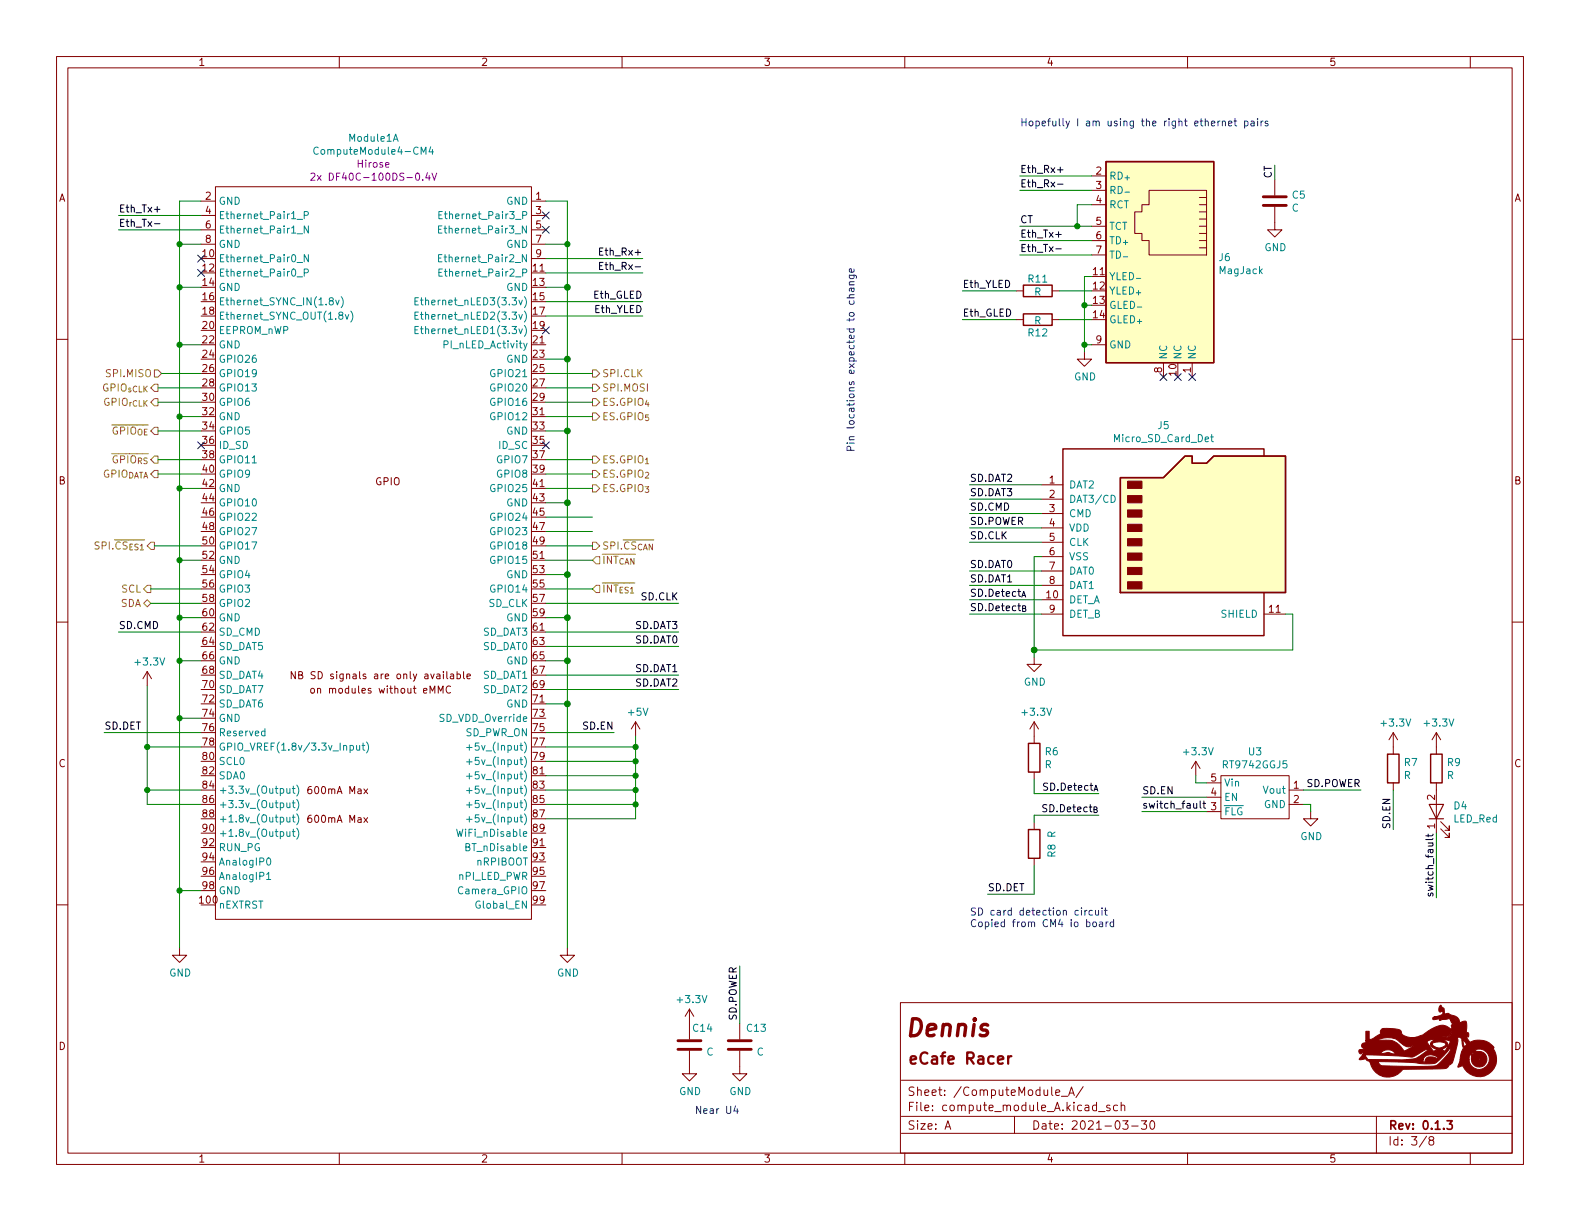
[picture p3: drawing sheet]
<svg xmlns="http://www.w3.org/2000/svg" width="279mm" height="216mm" viewBox="0 0 279 216" stroke-linecap="round" stroke-linejoin="round" font-family="sans-serif">
<g fill="none" stroke="#840000" stroke-width=".18">
<path d="M10 10h259.4v195.9h-259.4zM12 12h255.4v191.9h-255.4zM60 10v2M110 10v2M160 10v2M210 10v2M260 10v2M35.6 35.6h2.5M35.6 38.1h2.5M38.1 33h55.9v129.6h-55.9zM94 35.6h2.5M94 38.1h2.5"/>
<path d="M193 36.2h2.6M193 31.1h2.6M193 33.7h2.6M203.2 33.7h10.2v11.4h-10.2v-2.6h-1.3v-1.2h-1.2v-3.8h1.2v-1.3h1.3zM212.1 38.7h1.3M212.1 37.5h1.3M212.1 36.2h1.3M212.1 34.9h1.3M225.4 36.6v4h1.3l-1.3 1.3-1.2-1.3h1.2M225.4 31.8v2.7M10 60h2M35.6 40.6h2.5"/>
<path d="M35.6 43.2h2.5M94 48.3h2.5M94 40.6h2.5M94 43.2h2.5M94 45.7h2.5M179.7 56.5h1.3M179.7 51.4h1.3M186.1 56.5h1.2M186.1 51.4h1.2M193 40h2.6M193 42.5h2.6M193 45.1h2.6"/>
<path d="M193 48.9h2.6M212.1 43.8h1.3M212.1 42.5h1.3M212.1 41.3h1.3M212.1 40h1.3M267.4 60h2M94 61h2.5M94 73.7h2.5M191.8 62.2v1.3h1.2l-1.2 1.3-1.3-1.3h1.3M193 61h2.6M205.7 64.1v2.6M210.8 64.1v2.6"/>
<path d="M94 86.4h2.5M94 99.1h2.5M184.1 85.7h3.9M184.1 88.3h3.9M184.1 90.8h3.9M184.1 93.3h3.9M184.1 95.9h3.9M184.1 98.4h3.9M10 110h2M26 118.7l-.7 1.3M26 118.7v2.6M26 118.7l.8 1.3"/>
<path d="M52.2 118.8v1.2l-.7-1.2v1.2M52.8 119.4l.6-.1 .1-.2-.1-.2-.6-.1v1.2h.5l.2-.1 .1-.3-.4-.2M79.7 119.2h.5v.8M80.2 119.5h-.4l-.2 .2 .2 .3h.4M80.8 119.2h.4l.2 .2-.1 .6h-.5M80.8 118.8v1.2M82 118.8v1l.2 .2M82.6 119.6l.6-.1-.1-.3h-.3l-.2 .2v.6h.5M94 111.8h2.5M182.9 116.2v1.3h1.2l-1.2 1.2-1.3-1.2h1.3M184.1 106h3.9M184.1 108.6h3.9"/>
<path d="M184.1 101h3.9M184.1 103.5h3.9M223.5 108.6h3.8M267.4 110h2M55.1 121.8l.3-.1 .2 .3v.3l-.2 .3-.3-.1-.2-.2zM64.3 139.5l.7 .8M65 139.5l-.7 .8M77.5 122.6v-1.3l.4 .9 .4-.9v1.3M79.7 121.4a.6 .6 0 0 0-.9 .4 .6 .6 0 0 0 .6 .8l.3-.2M94 124.5h2.5M94 137.2h2.5M112.4 127.6l-.8 1.3"/>
<path d="M112.4 127.6v2.6M112.4 127.6l.8 1.3M182.9 127.6l-.8 1.3M182.9 127.6v3.8M182.9 136.5v1.3M182.9 127.6l.7 1.3M211.5 134.6l-.8 1.3M211.5 134.6v2.6M211.5 134.6l.7 1.3M213.4 138.4h2.5M215.9 137.2h12.1v7.6h-12.1zM228 139.7h2.5"/>
<path d="M246.4 129.5l-.8 1.3M246.4 129.5v3.9M246.4 138.4v1.3M246.4 129.5l.7 1.3M254 129.5v3.9M254 138.4v8.9M254 129.5l-.8 1.3M254 129.5l.8 1.3M10 160h2M64.3 144.6l.7 .8M65 144.6l-.7 .8M94 149.9h2.5"/>
<path d="M182.9 145.4v1.3M182.9 151.8v1.2M213.4 143.5h2.5M213.4 141h2.5M228 142.2h2.5M231.8 143.5v1.3h1.2l-1.2 1.3-1.3-1.3h1.3M254.8 146.6l1.5 1.5v-.8v.8h-.8M254.8 145.3l1.5 1.5v-.7v.7h-.8M267.4 160h2M31.7 167.6v1.3h1.3l-1.3 1.3-1.2-1.3h1.2M100.3 167.6v1.3h1.3l-1.3 1.3-1.2-1.3h1.2M121.9 178.4v5.4"/>
<path d="M121.9 178.4l-.7 1.3M121.9 178.4l.8 1.3M159.2 177.3h108.2v26.6h-108.2zM121.9 185.8v4.1h1.3l-1.3 1.2-1.3-1.2h1.3M130.8 185.8v4.1h1.3l-1.3 1.2-1.3-1.2h1.3M130.8 181v2.8M159.4 197.4h108M159.4 191h108M167.1 199.7l.5-1.5 .5 1.5M167.3 199.2h.7M179.4 197.4v3M186.7 193.2l.7-.1-.1-.3-.4-.1-.2 .2 .1 .7h.5"/>
<path d="M187.7 193.9h1.1M189 193.7l.5-1.5 .5 1.5M189.1 193.3h.7M191.5 192.1l-1.2 2M194.3 196.6h1.1M196.3 195.5l-.4-.1-.2 .2 .1 .2 .5 .2v.3h-.6M197.6 195.5l-.4-.1-.3 .3v.4l.1 .2h.6M198.3 195.6l.2-.2 .3 .1 .1 .9M198.3 194.9v1.5M198.5 198.2h1l-.5 .5 .4 .2v.6l-.2 .2h-.4l-.3-.2M200.1 199.1h1.2M201.8 198.2h1l-.5 .5 .4 .2v.6l-.2 .2h-.5l-.2-.2"/>
<path d="M203.5 198.2h.2a.81 .81 0 0 1 .6 .6 .81 .81 0 0 1-.3 .8l-.2 .1a.81 .81 0 0 1-.6-.6 .81 .81 0 0 1 .3-.9zM243.4 197.4v6.5M60 203.9v2M110 203.9v2M159.4 200.4h108M160 203.9v2M210 203.9v2M252.3 200.9l-1.3 1.9M253 201.6l-.3-.3 .1-.2 .2-.1h.4l.1 .3v.2l-.7 .2-.1 .2v.3l.3 .3 .4-.1 .1-.2v-.4l-.2-.2M260 203.9v2"/>
</g>
<path d="M255.9 198.2h.9l-.5 .5 .4 .2v.6l-.2 .2h-.4l-.2-.2" fill="none" stroke="#840000" stroke-width=".3"/>
<path d="M178.3 186.8v1.3M178.9 186.8l-.4 .1-.2 .2" fill="none" stroke="#840000" stroke-width=".4"/>
<g fill="#840000" stroke="#840000" stroke-width=".18">
<path d="M241.5 182.4h.6v1.4h.3l1.7-1 .1-.1-.1-.5 .3-.3h2.3a.91 .91 0 0 1 1.1 .7l.2 .3 .3 .2a6.3 6.3 0 0 0 3.5 .4h3.6a1.04 1.04 0 0 0 1.3-1.1 1.5 1.5 0 0 1-1.8 1l-5.1 .1 1.7-.5a7.2 7.2 0 0 1 3.7-1.7l1.5 .6v-.7h.3l-.3-.4-.2-.4h.7l.3 .4h.3v.1l.1-.1h-.4l-.3-.4h-.7l-.3-.3-1.5 .3-.2-.2-1 .1-.2-.3 .3-.2h3.4l.7 .8 .1-.1-.8-.7h-3.4l3.2-.1-2.9 .1a1.34 1.34 0 0 0 1.3-.7l-.2-.3-.4 .2a.8 .8 0 0 1 .2-1.3l.4 .5a.52 .52 0 0 1 .2 .7l.1 .4 .6-.1 .6 .3a1.42 1.42 0 0 1 1.4 1.4l.6-.3h.6l.1 .8-.1 1 .4 .2v.4v.3l-.5-.1 .7 1.1a3.4 3.4 0 0 1 4.3 1l-.2 .1a3.1 3.1 0 0 1-1 4.6 3.1 3.1 0 0 1-4.4-1.6l-.8 .3 .4-1.4h1.6a1.79 1.79 0 0 0 2 1.8 1.79 1.79 0 0 0 1.5-2.2 1.79 1.79 0 0 0-2.3-1.3v.2l.3 .1a1.4 1.4 0 0 1 1.7 1.2 1.4 1.4 0 0 1-1.3 1.6 1.4 1.4 0 0 1-1.5-1.4h1.2l.1 .1 .2-.1-.2-.2-.1 .2h-1.2v-.7l-.2-.1-.2 .8h-1.6l.2-1.2h1.8l.2 .3 .1-.1-.2-.3-1.9 .1a1.05 1.05 0 0 0 .2-1.3l-.1-.8h.2l.3 1.1 .4-.4-.7-.9v.2h-.2a.58 .58 0 0 0-.8-.5 2.31 2.31 0 0 1-.1 1.8l-.8 2.6-.5 .4a1.19 1.19 0 0 1-1.5 .7l-6.7 .1a3.2 3.2 0 0 1-3.4 1.3 3.2 3.2 0 0 1-2.5-2.7h1.5l.4 .6 .4 .2h8.1a2.05 2.05 0 0 0 2.2-.8 5 5 0 0 0 1.7-2.2l-.1-.2-1.5 1.7a2.36 2.36 0 0 1-2.6 1.1h-.9a55.4 55.4 0 0 0-7.7-.4h-1.5l-.5-.2-.2-.3-.8 .2-.4-.1 .7-.8h.4l.5 .8 9.8 .1v.4l.3-.1a.99 .99 0 0 1 1.4-.8l.9 .3a1.52 1.52 0 0 0-2.6 .2h-2.9h.1a4.8 4.8 0 0 0 3.6-1.7l-.2-.2-.2 .1-1 .6a3 3 0 0 1-3 .6l-7.1-.3 .1-.2h2.9l1.4-.2 .9 .2h.5a1.67 1.67 0 0 0-2.8 0h-2.9v-.2l-.6 .2-.2-.4 .1-.3 .8-.2-.4-.4v-.4l.2-.1 1.1-.2-.6-.1v-.2l3.5-.1a3.2 3.2 0 0 1 3.3 2l1.6-.9h-.4a2.1 2.1 0 0 1-2.1-.8h4.9l1.2 1.7 .6-.3h.8l.6 .3 1-1.8-.9-.2-.1 .2a.58 .58 0 0 1 .4 .9 1.81 1.81 0 0 1-2.9-.1v-.4h.3a1.38 1.38 0 0 0 2.4 .2 1.66 1.66 0 0 0-2-.4l-.7 .2 .1-.2 .4-.3v-.1l-.2-.1-1 .4h-4.9l-.2-.2a3.3 3.3 0 0 0-3.6 0h-2.1z"/>
<path d="M199.4 102.9h2.5v1.2h-2.5z"/>
<path d="M199.4 100.3h2.5v1.3h-2.5z"/>
<path d="M199.4 97.8h2.5v1.3h-2.5z"/>
<path d="M199.4 95.3h2.5v1.2h-2.5z"/>
<path d="M199.4 92.7h2.5v1.3h-2.5z"/>
<path d="M199.4 90.2h2.5v1.2h-2.5z"/>
<path d="M199.4 87.6h2.5v1.3h-2.5z"/>
<path d="M199.4 85.1h2.5v1.3h-2.5z"/>
</g>
<g fill="none" stroke="#008484" stroke-width=".18">
<path d="M52.5 38.8h1M53.8 38.1l.6-.1 .1-.2v-.3l-.7-.1v1.3M54.5 39.9v1.3l-.7-1.3v1.3M56.3 26.1a.6 .6 0 0 0-.9 .5 .6 .6 0 0 0 .6 .7l.3-.1M69.5 25l.5-1.3 .4 1.3M74.5 27.3v-1.3l.4 .9 .4-.9v1.3M76.2 26l-.3 .9h.8M76.5 26.4v.9M77.6 38h.4M78.2 39.9h-.6v1.3h.6M78.2 37.4h-.6v1.3h.6M52.5 46.4h1"/>
<path d="M52.5 49h1M52.5 41.3h1M53.8 48.2h.6l.1-.2v-.3l-.7-.1v1.2M54.5 45v1.3l-.7-1.3v1.3M59.4 53.1l.3 .8 .3-.8M60.3 52.5a1.46 1.46 0 0 1 0 1.9M61.1 55.6l.3 .9 .3-.9M62 55a1.46 1.46 0 0 1 0 1.9M73.4 53.2h.4M73.4 55.8h.4M73.4 58.3h.4M74 52.6h-.6v1.3h.6"/>
<path d="M74 55.2h-.6v1.3h.6M74 57.7h-.6v1.3h.6M74.3 53.1h.5M74.3 55.6h.5M74.3 58.1h.5M74.5 52.6v1.1l.3 .2M74.5 55.2v1.1l.3 .2M74.5 57.7v1.1l.3 .2M77.6 40.5h.4M77.6 45.6h.4M77.6 48.2h.4M78.2 45h-.6v1.3h.6"/>
<path d="M78.2 47.6h-.6v1.2h.6M93.2 60.7l-.4 1.1-.2 .2M214.1 77.3h.5M214.3 76.8v1.1l.3 .2M44.6 81.9h.7M196.5 87.6a.64 .64 0 0 1 .7 .6 .64 .64 0 0 1-.7 .6zM46.8 129.3h-.3l-.3 .2 .2 .6h.4M46.8 128.8v1.3M50.7 139.4l.1 .8 .3 .1 .2-.1M51.3 139.4v.9M51.7 139.4h.5M51.9 139v1.1l.3 .2"/>
<path d="M52.5 138.8a1.46 1.46 0 0 1 0 2M61.9 131.9l.4-.1 .2 .2-.1 .6h-.5M63.1 131.8v.8l.3 .1 .2-.2M63.6 131.8v.9M64 131.8h.5M64.2 131.4v1.1l.3 .2M64.8 131.2a1.46 1.46 0 0 1 0 1.9M82.5 132.2h1M82.5 134.7h1M82.5 137.3h1M82.5 139.8h1M83 131.7v1"/>
<path d="M83 134.2v1M83 136.8v.9M83 139.3v1M47.2 154.6l.3-.4v1.3M47.2 155.5h.7M47.3 151.8l.2-.1a.68 .68 0 0 1 .4 .6 .68 .68 0 0 1-.4 .7 .84 .84 0 0 1-.2-1.2zM50.7 142l.1 .8h.3l.2-.1M50.7 144.5l.1 .8 .3 .1 .2-.2M50.7 147l.1 .8 .3 .1 .2-.1M51.3 142v.8M51.3 144.5v.9M51.3 147v.9"/>
<path d="M51.7 142h.5M51.7 144.5h.5M51.7 147h.5M51.9 141.5v1.1l.3 .2M51.9 144.1v1.1l.3 .2M51.9 146.6v1.1l.3 .2M52.5 141.4a1.46 1.46 0 0 1 0 1.9M52.5 143.9a1.46 1.46 0 0 1 0 1.9M52.5 146.4a1.46 1.46 0 0 1 0 2M80.8 146.6l.3 1.3 .2-.9 .2 .9 .3-1.3M82.5 142.3h1M82.5 144.9h1"/>
<path d="M83 141.8v1M83 144.4v1"/>
</g>
<path d="M55 30.7l.5-.1 .2 .4-.8 .9h.8M56.1 31l.7 .9M56.8 31l-.7 .9M75.6 30.5l-.3 1h.8M75.9 31v.9M76.4 30.6l.4 1.3 .4-1.3" fill="none" stroke="#840084" stroke-width=".18"/>
<g fill="#ffffc2" stroke="#ffffc2" stroke-width=".18">
<path d="M198.1 84.5h7.6l3.8-3.9h1.3v1.3h2.6l1.2-1.3h12.7v24.2h-29.2z"/>
<path d="M195.6 28.6h19v35.5h-19z"/>
</g>
<path d="M195.6 28.6h19v35.5h-19zM181 55.5h5.1v2h-5.1zM181 50.4h5.1v2.1h-5.1zM198.1 84.5h7.6l3.8-3.9h1.3v1.3h2.6l1.2-1.3h12.7v24.2h-29.2zM223.5 80.6v-1.2h-35.5v33h35.5v-7.6M181.9 131.4h2v5.1h-2zM245.4 133.4h2v5h-2zM253 133.4h2v5h-2zM181.9 146.7h2v5.1h-2z" fill="none" stroke="#840000" stroke-width=".25"/>
<path d="M223.4 36.3h4.1M223.4 34.8h4.1M119.9 185.5h4.1M119.9 184h4.1M128.8 185.5h4M128.8 184h4" fill="none" stroke="#840000" stroke-width=".51"/>
<path d="M252.7 142.2h2.6l-1.3 2.6zM252.7 144.8h2.6" fill="none" stroke="#840000" stroke-width=".2"/>
<g fill="none" stroke="#848400" stroke-width=".18">
<path d="M26.7 68.6l.6-.7h.6v1.3h-.6zM26.7 71.1l.6-.6h.6v1.3h-.6zM26.7 76.2l.6-.6h.6v1.2h-.6zM27.3 65.4h.6l.7 .6-.7 .7h-.6zM104.8 65.4h.6l.6 .6-.6 .7h-.6zM104.8 73h.6l.6 .7-.6 .6h-.6zM104.8 70.5h.6l.6 .6-.6 .7h-.6zM104.8 67.9h.6l.6 .7-.6 .6h-.6zM26.7 83.8l.6-.6h.6v1.3h-.6zM26.7 95.9h.6v1.3h-.6l-.7-.7zM27.3 80.6h.6v1.3h-.6l-.6-.6zM104.8 85.7h.6l.6 .7-.6 .6h-.6z"/>
<path d="M104.8 95.9h.6l.6 .6-.6 .7h-.6zM104.8 80.6h.6l.6 .7-.6 .6h-.6zM104.8 83.2h.6l.6 .6-.6 .7h-.6zM105.4 98.4h.6v1.3h-.6l-.6-.6zM25.4 106.7l.6-.7 .7 .7-.7 .6zM26 103.5h.7v1.3h-.7l-.6-.7zM105.4 103.5h.6v1.3h-.6l-.6-.7z"/>
</g>
<g fill="none" stroke="#000" stroke-width=".18">
<path d="M27.3 37h1M27.3 39.6h1M187 30h1M187 32.6h1M106 47h.5M106 44.5h.5M106.6 46.4h-.6v1.3h.6M106.6 43.8h-.6v1.3h.6M186.7 41.5h1M186.7 44h1M212.2 141.6v1.1l.2 .2M212.7 142.1h.5"/>
<path d="M212.9 141.6v1.1l.3 .2M252.6 147.5v.5M253.4 148.3l-.2 .2h-1.1M253.4 147.5l-.2 .3h-1.1"/>
</g>
<g fill="none" stroke="#0000c2" stroke-width=".18">
<path d="M215.4 21.4v.9M215.7 21.4l-.3 .3M216.2 21.5l.1-.1 .3 .1 .1 .8M216.2 21.4v.9M217.2 21.8l.7-.1-.1-.2-.4-.1-.2 .2 .1 .6h.5M218.2 21.4h.5M218.4 21v1.1l.3 .2M220.1 21.5l.4-.1 .2 .3-.1 .5h-.5M220.1 21.4v1.3M221.2 21.5h.5l.1 .8M221.8 21.7l-.4 .1-.2 .2 .2 .3 .4-.1M222.4 21v.1"/>
<path d="M222.4 21.4v.9M223 21.4v.9M223.4 21.4l-.4 .3M224.2 21.5l-.3-.1-.2 .2 .1 .2 .4 .1v.3h-.5M149.8 52.7h1.2M150.2 48.7h1l.3 .2-.1 .3M150.2 50.4h.8M150.3 53.2l-.1 .4 .2 .2 .6-.1v-.5M150.3 48.7l-.1 .3 .2 .3 .6-.1v-.5M150.5 51l.1 .4 .1 .2 .3-.2v-.4M151 47.6v.3l-.1 .2h-.6v-.5l.2-.1 .1 .6M151 52.1l-.7 .1-.1 .3 .1 .2"/>
<path d="M151 51h-.7v.5M151 49.8l-.7 .1-.1 .3 .1 .2M191.2 160.6v.1M191.2 161v.8M191.8 161v.8M192.1 163.1l.4-.1 .3 .3-.2 .5h-.5M192.2 161l-.4 .2M193.2 161h-.4l-.2 .2 .1 .6h.5M193.3 163.1l.2-.1 .3 .1 .1 .5-.1 .2-.3 .1-.2-.2zM193.7 161l.1 .8h.3l.2-.1M194.3 161v.8M194.4 163.1h.5l.1 .8"/>
<path d="M194.9 160.6v.1M194.9 161v.8M195 163.3l-.4 .1-.2 .2 .2 .3 .4-.1M195.3 161h.5M195.5 160.6v1l.3 .2M195.6 163v.9M196 163l-.4 .3M196.9 163.1l-.3-.1-.3 .3 .1 .5h.5M196.9 162.6v1.3M123.9 195.6v1.3l-.7-1.3v1.3"/>
</g>
<g fill="none" stroke="#008400" stroke-width=".18">
<path d="M21 38.1h14.6M35.6 35.6h-3.9v132M96.5 35.6h3.8v132M180.3 31.1h12.7M180.3 33.7h12.7M193 36.2h-2.5v3.8M21 40.6h14.6M31.7 50.8h3.9M31.7 43.2h3.9M96.5 50.8h3.8M96.5 53.3h17.2M96.5 43.2h3.8"/>
<path d="M96.5 55.9h17.2M96.5 45.7h17.2M96.5 48.3h17.2M170.2 51.4h9.5M170.2 56.5h9.5M180.3 40h12.7M180.3 42.5h12.7M180.3 45.1h12.7M187.3 51.4h5.7M187.3 56.5h5.7M191.8 54h1.2M193 48.9h-1.2v13.3"/>
<path d="M27.9 68.6h7.7M27.9 71.1h7.7M27.9 76.2h7.7M28.6 66h7M31.7 61h3.9M31.7 73.7h3.9M96.5 68.6h8.3M96.5 71.1h8.3M96.5 66h8.3M96.5 76.2h3.8M96.5 63.5h3.8M96.5 73.7h8.3"/>
<path d="M191.8 61h1.2M27.3 96.5h8.3M27.9 81.3h7.7M27.9 83.8h7.7M31.7 86.4h3.9M31.7 99.1h3.9M96.5 96.5h8.3M96.5 81.3h8.3M96.5 83.8h8.3M96.5 86.4h8.3M96.5 88.9h3.8M96.5 91.4h8.3"/>
<path d="M96.5 94h8.3M96.5 99.1h8.3M171.4 90.8h12.7M171.4 95.9h12.7M171.4 93.3h12.7M171.4 88.3h12.7M171.4 85.7h12.7M184.1 98.4h-1.2v17.8M21 111.8h14.6M26.7 104.1h8.9M26.7 106.7h8.9M31.7 109.2h3.9"/>
<path d="M31.7 116.8h3.9M96.5 104.1h8.3M96.5 106.7h23.5M96.5 109.2h3.8M96.5 101.6h3.8M96.5 116.8h3.8M96.5 114.3h23.5M96.5 119.4h23.5M96.5 111.8h23.5M171.4 108.6h12.7M171.4 106h12.7M171.4 103.5h12.7"/>
<path d="M171.4 101h12.7M227.3 108.6h1.3v6.3h-45.7M18.4 129.5h17.2M26 121.3v20.9h9.6M26 139.7h9.6M26 132.1h9.6M31.7 127h3.9M96.5 139.7h15.9M96.5 129.5h12.1M96.5 132.1h15.9M96.5 121.9h23.5M96.5 137.2h15.9"/>
<path d="M96.5 124.5h3.8M96.5 134.6h15.9M112.4 130.2v14.6h-15.9M182.9 137.8v2.5h11.4M211.5 137.2v1.2h1.9M230.5 139.7h10.2M246.4 139.7v7M31.7 157.5h3.9M96.5 142.2h15.9M182.9 153v5.1h-8.3M194.3 144.1h-11.4v1.3M201.9 143.5h11.5"/>
<path d="M201.9 141h11.5M230.5 142.2h1.3v1.3M254 147.3v11.5M130.8 170.8v10.2"/>
</g>
<g fill="none" stroke="#000084" stroke-width=".18">
<path d="M95.9 37.5l1.2 1.2M97.1 37.5l-1.2 1.2M35 45.1l1.2 1.2M35 47.7l1.2 1.2M36.2 45.1l-1.2 1.2M36.2 47.7l-1.2 1.2M95.9 57.8l1.2 1.2M95.9 40l1.2 1.2M97.1 57.8l-1.2 1.2M97.1 40l-1.2 1.2M35 78.1l1.2 1.2M36.2 78.1l-1.2 1.2"/>
<path d="M95.9 78.1l1.2 1.2M97.1 78.1l-1.2 1.2M205.1 66.1l1.2 1.2M206.3 66.1l-1.2 1.2M207.7 66.1l1.2 1.2M208.9 66.1l-1.2 1.2M210.2 66.1l1.2 1.2M211.4 66.1l-1.2 1.2"/>
</g>
<g fill="#008400" stroke="#008400" stroke-width=".18">
<circle cx="100.3" cy="88.9" r=".51"/>
<circle cx="100.3" cy="101.6" r=".51"/>
<circle cx="100.3" cy="109.2" r=".51"/>
<circle cx="100.3" cy="116.8" r=".51"/>
<circle cx="100.3" cy="76.2" r=".51"/>
<circle cx="31.7" cy="109.2" r=".46"/>
<circle cx="31.7" cy="116.8" r=".46"/>
<circle cx="26" cy="139.7" r=".46"/>
<circle cx="26" cy="132.1" r=".46"/>
<circle cx="31.7" cy="99.1" r=".46"/>
<circle cx="31.7" cy="157.5" r=".46"/>
<circle cx="31.7" cy="127" r=".46"/>
<circle cx="31.7" cy="61" r=".46"/>
<circle cx="31.7" cy="43.2" r=".46"/>
<circle cx="31.7" cy="50.8" r=".46"/>
<circle cx="31.7" cy="86.4" r=".46"/>
<circle cx="31.7" cy="73.7" r=".46"/>
<circle cx="112.4" cy="134.6" r=".46"/>
<circle cx="112.4" cy="137.2" r=".46"/>
<circle cx="112.4" cy="139.7" r=".46"/>
<circle cx="112.4" cy="142.2" r=".46"/>
<circle cx="100.3" cy="124.5" r=".51"/>
<circle cx="112.4" cy="132.1" r=".46"/>
<circle cx="100.3" cy="63.5" r=".51"/>
<circle cx="100.3" cy="43.2" r=".46"/>
<circle cx="100.3" cy="50.8" r=".51"/>
<circle cx="191.8" cy="61" r=".46"/>
<circle cx="191.8" cy="54" r=".46"/>
<circle cx="182.9" cy="114.9" r=".51"/>
<circle cx="190.5" cy="40" r=".46"/>
</g>
<text font-size="4.2" fill="#840000" x="159.9" y="183.3">Dennis</text>
<text font-size="2.8" fill="#840000" x="160.4" y="188.2">eCafe Racer</text>
<g font-size="2.1" fill="#840000">
<text x="160.4" y="196.5">File: compute_module_A.kicad_sch</text>
<text x="160.4" y="193.8">Sheet: /ComputeModule_A/</text>
<text x="160.4" y="199.7">Size: A</text>
<text x="182.4" y="199.7">Date: 2021-03-30</text>
<text x="245.4" y="199.7">Rev: 0.1.3</text>
<text x="245.4" y="202.5">Id: 3/8</text>
</g>
<g font-size="1.8" fill="#840000">
<text x="35" y="11.6">1</text>
<text x="85" y="11.6">2</text>
<text x="135" y="11.6">3</text>
<text x="185" y="11.6">4</text>
<text x="235" y="11.6">5</text>
<text x="10.3" y="35.6">A</text>
<text x="36.3" y="35.3">2</text>
<text x="94.8" y="35.3">1</text>
<text x="193.8" y="30.9">2</text>
<text x="193.8" y="33.4">3</text>
<text x="193.8" y="35.9">4</text>
<text x="267.7" y="35.6">A</text>
<text x="36.3" y="37.8">4</text>
<text x="36.3" y="40.4">6</text>
<text x="94.8" y="37.8">3</text>
<text x="94.8" y="40.4">5</text>
<text x="193.8" y="39.8">5</text>
<text x="35.8" y="45.5">10</text>
<text x="36.3" y="42.9">8</text>
<text x="94.8" y="42.9">7</text>
<text x="94.8" y="45.5">9</text>
<text x="193.8" y="42.3">6</text>
<text x="193.8" y="44.8">7</text>
<text x="35.8" y="48">12</text>
<text x="35.8" y="50.5">14</text>
<text x="35.8" y="53.1">16</text>
<text x="94.3" y="48">11</text>
<text x="94.3" y="50.5">13</text>
<text x="94.3" y="53.1">15</text>
<text x="193.3" y="48.6">11</text>
<text x="193.3" y="51.2">12</text>
<text x="193.3" y="53.7">13</text>
<text x="35.8" y="55.6">18</text>
<text x="35.8" y="58.2">20</text>
<text x="94.3" y="55.6">17</text>
<text x="94.3" y="58.2">19</text>
<text x="193.3" y="56.3">14</text>
<text x="35.8" y="60.7">22</text>
<text x="35.8" y="63.2">24</text>
<text x="35.8" y="65.8">26</text>
<text x="94.3" y="60.7">21</text>
<text x="94.3" y="63.2">23</text>
<text x="94.3" y="65.8">25</text>
<text x="193.8" y="60.7">9</text>
<text x="205.5" y="65.9" transform="rotate(-90 205.5 65.9)">8</text>
<text x="210.6" y="65.9" transform="rotate(-90 210.6 65.9)">1</text>
<text x="35.8" y="68.3">28</text>
<text x="35.8" y="70.9">30</text>
<text x="94.3" y="68.3">27</text>
<text x="94.3" y="70.9">29</text>
<text x="208" y="66.4" transform="rotate(-90 208 66.4)">10</text>
<text x="35.8" y="73.4">32</text>
<text x="35.8" y="75.9">34</text>
<text x="94.3" y="73.4">31</text>
<text x="94.3" y="75.9">33</text>
<text x="35.8" y="78.5">36</text>
<text x="35.8" y="81">38</text>
<text x="35.8" y="83.6">40</text>
<text x="94.3" y="78.5">35</text>
<text x="94.3" y="81">37</text>
<text x="94.3" y="83.6">39</text>
<text x="10.3" y="85.7">B</text>
<text x="35.8" y="86.1">42</text>
<text x="35.8" y="88.6">44</text>
<text x="66.4" y="85.8">GPIO</text>
<text x="94.3" y="86.1">41</text>
<text x="94.3" y="88.6">43</text>
<text x="185.6" y="85.5">1</text>
<text x="185.6" y="88">2</text>
<text x="267.7" y="85.7">B</text>
<text x="35.8" y="91.2">46</text>
<text x="35.8" y="93.7">48</text>
<text x="94.3" y="91.2">45</text>
<text x="94.3" y="93.7">47</text>
<text x="185.6" y="90.6">3</text>
<text x="185.6" y="93.1">4</text>
<text x="185.6" y="95.6">5</text>
<text x="35.8" y="96.3">50</text>
<text x="35.8" y="98.8">52</text>
<text x="35.8" y="101.3">54</text>
<text x="94.3" y="96.3">49</text>
<text x="94.3" y="98.8">51</text>
<text x="94.3" y="101.3">53</text>
<text x="185.6" y="98.2">6</text>
<text x="185.6" y="100.7">7</text>
<text x="35.8" y="103.9">56</text>
<text x="35.8" y="106.4">58</text>
<text x="94.3" y="103.9">55</text>
<text x="94.3" y="106.4">57</text>
<text x="185.1" y="105.8">10</text>
<text x="185.6" y="103.3">8</text>
<text x="35.8" y="109">60</text>
<text x="35.8" y="111.5">62</text>
<text x="94.3" y="109">59</text>
<text x="94.3" y="111.5">61</text>
<text x="185.6" y="108.3">9</text>
<text x="224.4" y="108.3">11</text>
<text x="35.8" y="114">64</text>
<text x="35.8" y="116.6">66</text>
<text x="35.8" y="119.1">68</text>
<text x="94.3" y="114">63</text>
<text x="94.3" y="116.6">65</text>
<text x="94.3" y="119.1">67</text>
<text x="35.8" y="121.7">70</text>
<text x="35.8" y="124.2">72</text>
<text x="53.6" y="120.1">NB SD signals are only available</text>
<text x="56.1" y="122.6">on modules without eMMC</text>
<text x="94.3" y="121.7">69</text>
<text x="94.3" y="124.2">71</text>
<text x="35.8" y="126.7">74</text>
<text x="35.8" y="129.3">76</text>
<text x="35.8" y="131.8">78</text>
<text x="94.3" y="126.7">73</text>
<text x="94.3" y="129.3">75</text>
<text x="94.3" y="131.8">77</text>
<text x="10.3" y="135.6">C</text>
<text x="35.8" y="134.4">80</text>
<text x="35.8" y="136.9">82</text>
<text x="94.3" y="134.4">79</text>
<text x="94.3" y="136.9">81</text>
<text x="267.7" y="135.6">C</text>
<text x="35.8" y="139.4">84</text>
<text x="35.8" y="142">86</text>
<text x="54.8" y="140.4">600mA Max</text>
<text x="94.3" y="139.4">83</text>
<text x="94.3" y="142">85</text>
<text x="214.1" y="143.3">3</text>
<text x="214.1" y="140.7">4</text>
<text x="214.1" y="138.2">5</text>
<text x="228.7" y="139.4">1</text>
<text x="228.7" y="142">2</text>
<text x="253.7" y="141.5" transform="rotate(-90 253.7 141.5)">2</text>
<text x="35.8" y="144.5">88</text>
<text x="35.8" y="147.1">90</text>
<text x="35.8" y="149.6">92</text>
<text x="54.8" y="145.5">600mA Max</text>
<text x="94.3" y="144.5">87</text>
<text x="94.3" y="147.1">89</text>
<text x="94.3" y="149.6">91</text>
<text x="253.7" y="146.5" transform="rotate(-90 253.7 146.5)">1</text>
<text x="35.8" y="152.1">94</text>
<text x="35.8" y="154.7">96</text>
<text x="94.3" y="152.1">93</text>
<text x="94.3" y="154.7">95</text>
<text x="35.4" y="159.8">100</text>
<text x="35.8" y="157.2">98</text>
<text x="94.3" y="157.2">97</text>
<text x="94.3" y="159.8">99</text>
<text x="10.3" y="185.7">D</text>
<text x="267.7" y="185.7">D</text>
<text x="35" y="205.6">1</text>
<text x="85" y="205.6">2</text>
<text x="135" y="205.6">3</text>
<text x="185" y="205.6">4</text>
<text x="235" y="205.6">5</text>
</g>
<g font-size="1.8" fill="#0000c2">
<text x="180.3" y="22.3">Hopefully I am using the right ethernet pairs</text>
<text x="151.1" y="80" transform="rotate(-90 151.1 80)">Pin locations expected to change</text>
<text x="171.4" y="161.9">SD card detection circuit</text>
<text x="171.4" y="163.9">Copied from CM4 io board</text>
<text x="124.1" y="196.9">Near U4</text>
</g>
<g font-size="1.8" fill="#008484">
<text x="56.5" y="27.3">ComputeModule4-CM4</text>
<text x="61.8" y="25">Module1A</text>
<text x="196.1" y="31.8">RD_{+}</text>
<text x="196.1" y="34.3">RD_{-}</text>
<text x="228.5" y="35.1">C5</text>
<text x="38.6" y="36.2">GND</text>
<text x="38.6" y="38.7">Ethernet_Pair1_P</text>
<text x="38.6" y="41.3">Ethernet_Pair1_N</text>
<text x="78.7" y="41.3">Ethernet_Pair3_N</text>
<text x="78.8" y="38.7">Ethernet_Pair3_P</text>
<text x="89.5" y="36.2">GND</text>
<text x="196.1" y="36.8">RCT</text>
<text x="196.1" y="40.6">TCT</text>
<text x="228.4" y="37.4">C</text>
<text x="38.6" y="46.4">Ethernet_Pair0_N</text>
<text x="38.6" y="43.8">GND</text>
<text x="78.7" y="46.4">Ethernet_Pair2_N</text>
<text x="89.5" y="43.8">GND</text>
<text x="196.1" y="43.2">TD_{+}</text>
<text x="196.1" y="45.7">TD_{-}</text>
<text x="215.6" y="46.2">J6</text>
<text x="223.6" y="44.4">GND</text>
<text x="38.6" y="48.9">Ethernet_Pair0_P</text>
<text x="38.6" y="51.4">GND</text>
<text x="38.6" y="54">Ethernet_SYNC_IN(1.8v)</text>
<text x="75.1" y="54">Ethernet_nLED3(3.3v)</text>
<text x="78.8" y="48.9">Ethernet_Pair2_P</text>
<text x="89.5" y="51.4">GND</text>
<text x="181.9" y="50">R11</text>
<text x="182.9" y="52.2">R</text>
<text x="196.1" y="49.5">YLED_{-}</text>
<text x="196.1" y="52.1">YLED_{+}</text>
<text x="215.7" y="48.5">MagJack</text>
<text x="38.6" y="56.5">Ethernet_SYNC_OUT(1.8v)</text>
<text x="38.6" y="59.1">EEPROM_nWP</text>
<text x="75.1" y="56.5">Ethernet_nLED2(3.3v)</text>
<text x="75.1" y="59.1">Ethernet_nLED1(3.3v)</text>
<text x="181.9" y="59.5">R12</text>
<text x="182.9" y="57.3">R</text>
<text x="196.1" y="54.6">GLED_{-}</text>
<text x="196.1" y="57.2">GLED_{+}</text>
<text x="38.6" y="61.6">GND</text>
<text x="38.6" y="64.1">GPIO26</text>
<text x="78.8" y="61.6">PI_nLED_Activity</text>
<text x="89.5" y="64.1">GND</text>
<text x="196.1" y="61.6">GND</text>
<text x="206.4" y="63.6" transform="rotate(-90 206.4 63.6)">NC</text>
<text x="208.9" y="63.6" transform="rotate(-90 208.9 63.6)">NC</text>
<text x="211.5" y="63.6" transform="rotate(-90 211.5 63.6)">NC</text>
<text x="38.6" y="66.7">GPIO19</text>
<text x="38.6" y="69.2">GPIO13</text>
<text x="38.6" y="71.8">GPIO6</text>
<text x="87.1" y="66.7">GPIO21</text>
<text x="87.1" y="69.2">GPIO20</text>
<text x="87.1" y="71.8">GPIO16</text>
<text x="189.9" y="67.3">GND</text>
<text x="38.6" y="74.3">GND</text>
<text x="38.6" y="76.8">GPIO5</text>
<text x="87.1" y="74.3">GPIO12</text>
<text x="89.5" y="76.8">GND</text>
<text x="204.8" y="75.9">J5</text>
<text x="38.6" y="79.4">ID_SD</text>
<text x="38.6" y="81.9">GPIO11</text>
<text x="88.1" y="81.9">GPIO7</text>
<text x="88.3" y="79.4">ID_SC</text>
<text x="197.2" y="78.2">Micro_SD_Card_Det</text>
<text x="38.6" y="84.5">GPIO9</text>
<text x="38.6" y="87">GND</text>
<text x="38.6" y="89.5">GPIO10</text>
<text x="87.1" y="87">GPIO25</text>
<text x="88.1" y="84.5">GPIO8</text>
<text x="89.5" y="89.5">GND</text>
<text x="189" y="86.4">DAT2</text>
<text x="189" y="88.9">DAT3/CD</text>
<text x="38.6" y="92.1">GPIO22</text>
<text x="38.6" y="94.6">GPIO27</text>
<text x="87.1" y="92.1">GPIO24</text>
<text x="87.1" y="94.6">GPIO23</text>
<text x="189" y="91.4">CMD</text>
<text x="189" y="94">VDD</text>
<text x="38.6" y="97.2">GPIO17</text>
<text x="38.6" y="99.7">GND</text>
<text x="87.1" y="97.2">GPIO18</text>
<text x="87.1" y="99.7">GPIO15</text>
<text x="189" y="96.5">CLK</text>
<text x="189" y="99.1">VSS</text>
<text x="189" y="101.6">DAT0</text>
<text x="38.6" y="102.2">GPIO4</text>
<text x="38.6" y="104.8">GPIO3</text>
<text x="38.6" y="107.3">GPIO2</text>
<text x="86.4" y="107.3">SD_CLK</text>
<text x="87.1" y="104.8">GPIO14</text>
<text x="89.5" y="102.2">GND</text>
<text x="189" y="106.7">DET_A</text>
<text x="189" y="104.1">DAT1</text>
<text x="38.6" y="109.9">GND</text>
<text x="38.6" y="112.4">SD_CMD</text>
<text x="85.4" y="112.4">SD_DAT3</text>
<text x="89.5" y="109.9">GND</text>
<text x="189" y="109.2">DET_B</text>
<text x="216" y="109.2">SHIELD</text>
<text x="24.1" y="117.7">+3.3V</text>
<text x="38.6" y="114.9">SD_DAT5</text>
<text x="38.6" y="117.5">GND</text>
<text x="85.4" y="114.9">SD_DAT0</text>
<text x="89.5" y="117.5">GND</text>
<text x="38.6" y="120">SD_DAT4</text>
<text x="38.6" y="122.6">SD_DAT7</text>
<text x="38.6" y="125.1">SD_DAT6</text>
<text x="85.4" y="120">SD_DAT1</text>
<text x="85.4" y="122.6">SD_DAT2</text>
<text x="89.5" y="125.1">GND</text>
<text x="181" y="121.2">GND</text>
<text x="38.6" y="127.6">GND</text>
<text x="38.6" y="130.2">Reserved</text>
<text x="78" y="127.6">SD_VDD_Override</text>
<text x="82.3" y="130.2">SD_PWR_ON</text>
<text x="111.2" y="126.6">+5V</text>
<text x="180.9" y="126.6">+3.3V</text>
<text x="244.4" y="128.5">+3.3V</text>
<text x="252" y="128.5">+3.3V</text>
<text x="38.6" y="132.7">GPIO_VREF(1.8v/3.3v_Input)</text>
<text x="38.6" y="135.3">SCL0</text>
<text x="38.6" y="137.8">SDA0</text>
<text x="84" y="132.7">+5v_(Input)</text>
<text x="84" y="135.3">+5v_(Input)</text>
<text x="84" y="137.8">+5v_(Input)</text>
<text x="184.7" y="135.8">R</text>
<text x="184.8" y="133.5">R6</text>
<text x="209.5" y="133.5">+3.3V</text>
<text x="216.4" y="135.9">RT9742GGJ5</text>
<text x="220.8" y="133.6">U3</text>
<text x="248.2" y="137.7">R</text>
<text x="248.3" y="135.4">R7</text>
<text x="255.9" y="137.7">R</text>
<text x="256" y="135.4">R9</text>
<text x="38.6" y="140.3">+3.3v_(Output)</text>
<text x="38.6" y="142.9">+3.3v_(Output)</text>
<text x="84" y="140.3">+5v_(Input)</text>
<text x="84" y="142.9">+5v_(Input)</text>
<text x="216.4" y="141.6">EN</text>
<text x="216.4" y="139.1">Vin</text>
<text x="223.5" y="140.3">Vout</text>
<text x="223.5" y="142.9">GND</text>
<text x="257.1" y="143.1">D4</text>
<text x="38.6" y="145.4">+1.8v_(Output)</text>
<text x="38.6" y="148">+1.8v_(Output)</text>
<text x="81.4" y="148">WiFi_nDisable</text>
<text x="84" y="145.4">+5v_(Input)</text>
<text x="216.4" y="144.1">~FLG</text>
<text x="229.9" y="148.5">GND</text>
<text x="257" y="145.4">LED_Red</text>
<text x="38.6" y="150.5">RUN_PG</text>
<text x="38.6" y="153">AnalogIP0</text>
<text x="38.6" y="155.6">AnalogIP1</text>
<text x="81.1" y="155.6">nPI_LED_PWR</text>
<text x="82.8" y="150.5">BT_nDisable</text>
<text x="84.3" y="153">nRPIBOOT</text>
<text x="186.6" y="151.6" transform="rotate(-90 186.6 151.6)">R8 R</text>
<text x="38.6" y="160.7">nEXTRST</text>
<text x="38.6" y="158.1">GND</text>
<text x="81.6" y="158.1">Camera_GPIO</text>
<text x="84.5" y="160.7">Global_EN</text>
<text x="29.9" y="172.7">GND</text>
<text x="98.5" y="172.7">GND</text>
<text x="120" y="177.4">+3.3V</text>
<text x="122.6" y="182.4">C14</text>
<text x="132.1" y="182.4">C13</text>
<text x="124.9" y="186.6">C</text>
<text x="133.8" y="186.6">C</text>
<text x="120.1" y="193.6">GND</text>
<text x="129" y="193.6">GND</text>
</g>
<g font-size="1.8" fill="#840084">
<text x="63.3" y="29.6">Hirose</text>
<text x="56.9" y="31.9">2x DF40C-100DS-0.4V</text>
</g>
<g font-size="1.8">
<text x="180.3" y="30.6">Eth_Rx+</text>
<text x="180.3" y="33.1">Eth_Rx-</text>
<text x="21" y="37.6">Eth_Tx+</text>
<text x="21" y="40.1">Eth_Tx-</text>
<text x="180.3" y="39.5">CT</text>
<text x="106.5" y="45.2">Eth_Rx+</text>
<text x="107" y="47.7">Eth_Rx-</text>
<text x="180.3" y="42">Eth_Tx+</text>
<text x="180.3" y="44.5">Eth_Tx-</text>
<text x="104.9" y="52.8">Eth_GLED</text>
<text x="170.2" y="50.9">Eth_YLED</text>
<text x="105.1" y="55.3">Eth_YLED</text>
<text x="170.2" y="56">Eth_GLED</text>
<text x="171.4" y="85.2">SD.DAT2</text>
<text x="171.4" y="87.7">SD.DAT3</text>
<text x="171.4" y="90.3">SD.CMD</text>
<text x="171.4" y="92.8">SD.POWER</text>
<text x="171.4" y="95.3">SD.CLK</text>
<text x="171.4" y="100.4">SD.DAT0</text>
<text x="113.4" y="106.1">SD.CLK</text>
<text x="171.4" y="103">SD.DAT1</text>
<text x="171.4" y="105.5">SD.Detect_{A}</text>
<text x="21" y="111.2">SD.CMD</text>
<text x="112.4" y="113.8">SD.DAT0</text>
<text x="112.4" y="111.2">SD.DAT3</text>
<text x="171.4" y="108">SD.Detect_{B}</text>
<text x="112.4" y="118.8">SD.DAT1</text>
<text x="112.4" y="121.4">SD.DAT2</text>
<text x="18.4" y="129">SD.DET</text>
<text x="103.2" y="129">SD.EN</text>
<text x="182.3" y="143.6">SD.Detect_{B}</text>
<text x="182.3" y="139.8">SD.Detect_{A}</text>
<text x="201.9" y="140.4">SD.EN</text>
<text x="201.9" y="143">switch_fault</text>
<text x="231" y="139.2">SD.POWER</text>
<text x="245.8" y="146.7" transform="rotate(-90 245.8 146.7)">SD.EN</text>
<text x="174.6" y="157.6">SD.DET</text>
<text x="253.5" y="158.8" transform="rotate(-90 253.5 158.8)">switch_fault</text>
<text x="130.3" y="180.4" transform="rotate(-90 130.3 180.4)">SD.POWER</text>
</g>
<text font-size="1.8" fill="#008400" x="224.9" y="31.6" transform="rotate(-90 224.9 31.6)">CT</text>
<g font-size="1.8" fill="#848400">
<text x="14.9" y="69.2">GPIO_{sCLK}</text>
<text x="15.2" y="71.8">GPIO_{rCLK}</text>
<text x="19.1" y="66.7">SPI.MISO</text>
<text x="106.4" y="66.7">SPI.CLK</text>
<text x="106.4" y="71.8">ES.GPIO_{4}</text>
<text x="106.4" y="69.2">SPI.MOSI</text>
<text x="16.9" y="76.8">~GPIO_{OE}</text>
<text x="106.4" y="74.3">ES.GPIO_{5}</text>
<text x="17" y="81.9">~GPIO_{RS}</text>
<text x="106.4" y="81.9">ES.GPIO_{1}</text>
<text x="14.6" y="84.5">GPIO_{DATA}</text>
<text x="106.4" y="87">ES.GPIO_{3}</text>
<text x="106.4" y="84.5">ES.GPIO_{2}</text>
<text x="14.2" y="97.2">SPI.~CS_{ES1}</text>
<text x="106.4" y="99.7">~INT_{CAN}</text>
<text x="106.4" y="97.2">SPI.~CS_{CAN}</text>
<text x="21.3" y="107.3">SDA</text>
<text x="21.5" y="104.8">SCL</text>
<text x="106.4" y="104.8">~INT_{ES1}</text>
</g>
</svg>
